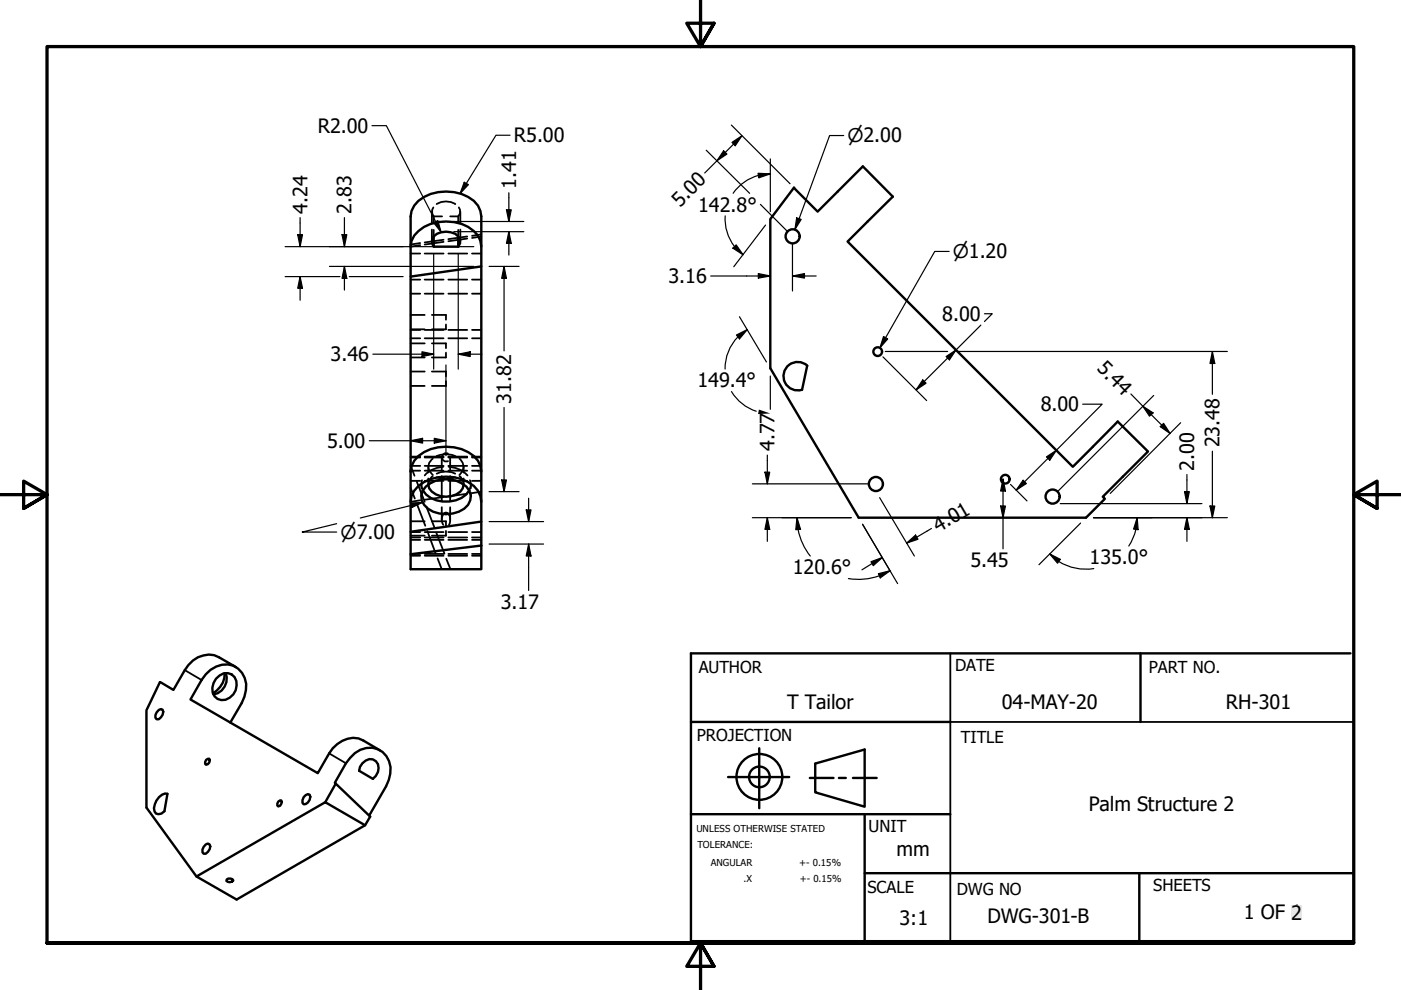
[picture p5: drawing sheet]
<svg xmlns="http://www.w3.org/2000/svg" width="297mm" height="210mm" viewBox="0 0 297 210" stroke-linecap="round" stroke-linejoin="round" font-family="sans-serif">
<!-- layer: Hidden (ANSI) -->
<g fill="none" stroke="#000" stroke-width=".38">
<path d="M87.1 53.8h2M87.1 59.3h2M89.1 52l-2 .3M89.1 51.5l-2 .4M90 53.8h4M90 59.3h4M91.6 44.9v2.5M91.6 48.7v2.5M91.9 44l-.3 .5v.7l.3 .7M91.9 45.9v1.4M91.9 48.7v1.4M91.9 45.9h1.8"/>
<path d="M92.6 43.3a3.7 3.7 0 0 1 3.9 0M94 51.3l-4 .6M94 50.8l-4 .6M95.1 53.8h4M95.1 59.3h4M95.4 45.9h1.8M97.2 45.9v1.4M97.2 48.7v1.4M97.3 44l.2 .5v.7l-.3 .7M97.6 44.9v2.5M97.6 48.7v2.5M99.1 50.6l-4 .6"/>
<path d="M99.1 50.1l-4 .6M100.1 53.8h1.9M100.1 59.3h1.9M102 50.1l-1.9 .4M102 49.7l-1.9 .3M87.1 78.8h2.9M87.1 72.8h2.9M87.1 75.8h2.9M87.1 66.8h2.9M87.1 69.8h2.9M87.1 71.7h2M87.1 69.9h2"/>
<path d="M87.1 62.3h2M90 71.7h4M90 69.9h4M90 62.3h4M91.6 66.8h3v1M91.6 72.8h3v1M91.6 78.8h3v1M94.6 68.8v1h-3M94.6 74.8v1h-3M95.1 71.7h4M95.1 69.9h4M95.1 62.3h4"/>
<path d="M100.1 71.7h1.9M100.1 69.9h1.9M100.1 62.3h1.9M87.1 81.8h2.9M87.1 98.8h2M87.1 97h2M87.1 99.8h2M87.1 96.8h2M87.1 98.7l.8 2.2M90 98.8h4M90 97h4M90 99.8h4"/>
<path d="M90 96.8h4M90.8 99v1.2M91.8 97.3a2.02 2.02 0 0 0 0 3.4M92.6 96.7a5.3 5.3 0 0 1 3.9 0M93.7 97l.2 .5 .4 .3h.7M93.7 97v2.6M94 99a5.9 5.9 0 0 0-4 1.8M94.6 80.8v1h-3M95 96.2l-.7-.1-.4 .3-.2 .6M95.1 98.8h4M95.1 97h4M95.1 99.8h4"/>
<path d="M95.1 96.8h4M95.1 99a5.8 5.8 0 0 1 4 1.8M95.4 97v2.6M97.4 97.3a2.1 2.1 0 0 1 0 3.4M98.3 99v1.2M100.1 98.8h1.9M100.1 97h1.9M100.1 99.8h1.9M100.1 96.8h1.9M87.1 102h2M87.1 117.4h2M87.1 114.5h2"/>
<path d="M87.1 110.5h2.9M87.1 113.6h2.9M87.1 112.8h2M87.1 114h2M87.1 117.8h2M87.1 103.4l.8 2.3M88.3 102l1.7 4.4M88.4 106.8l1.8 4.7M89.1 106.1l-2 .3M89.3 102.7v.8M89.3 104.4v.9M89.5 101.8l-.2 1.2 .4 1"/>
<path d="M90 102h4M90 117.4h4M90 114.5h4M90 112.8h4M90 114h4M90 117.8h4M90.4 107.5l1.7 4.4M90.6 112.6l1.7 4.7M90.8 101.4v1.3M91.6 110.5h3v1M91.8 100.9l-.8 1-.2 .8M92.5 113l1.7 4.4"/>
<path d="M92.6 101.2a5.3 5.3 0 0 0 3.9 0M92.6 100.4a4.6 4.6 0 0 1 3.9 0M92.8 118.4l.9 2.3M93.7 100.9v5.3M93.7 107.5v2.7M94 111.3a2.01 2.01 0 0 1 .2-2.6 .83 .83 0 0 1 1.2 .7 2.62 2.62 0 0 1-.2 1.9M94 105.4l-4 .6M94.6 112.6v1h-3M94.6 118.5l.9 2.2M95.1 102h4M95.1 117.4h4M95.1 114.5h4"/>
<path d="M95.1 112.8h4M95.1 114h4M95.1 117.8h4M95.4 100.9v5.3M95.4 107.5v2.7M97.4 100.9l.8 1 .1 .8M98.3 101.4v1.3M99.1 104.7l-4 .6M99.6 101.8l.2 1.2-.3 1M99.8 102.7v.8M99.8 104.4v.9M100.1 102h1.9"/>
<path d="M100.1 117.4h1.9M100.1 114.5h1.9M100.1 112.8h1.9M100.1 114h1.9M100.1 117.8h1.9M102 104.2l-1.9 .4"/>
</g>
<!-- layer: Visible (ANSI) -->
<g fill="none" stroke="#000" stroke-width=".51">
<path d="M168.3 39.8l5.1 5.1 9.5-9.6 6.4 6.4-9.6 9.5 47.8 47.8 9.5-9.6 6.4 6.3-9.6 9.6 .5 .5-4 4h-48.2l-18.8-31.7v-31.6zM87.1 52.3a5 5 0 0 1 2.8-4.2 9.8 9.8 0 0 1 10.6 .9l.8 .9 .6 1.2 .1 1.2M91.9 52.3a1.94 1.94 0 0 1 1.6-3.1 3.8 3.8 0 0 1 3.7 .9l.3 .7v.8l-.3 .7M91.9 50.1v2.2h5.3M97.2 50.1v2.2M102 56.5l-14.9 2.1M166.9 77.8a3 3 0 0 1 4.3-.3l-1.2 5.1a3 3 0 0 1-3.4-1.2 3 3 0 0 1 .3-3.6zM87.1 100v-54.1a5 5 0 0 1 2.8-4.1 9.9 9.9 0 0 1 10.6 .8l.8 1 .6 1.1 .1 1.2v69.8M87.1 100v20.7h14.9v-5M87.1 100a5 5 0 0 1 2.8-4.1 9.9 9.9 0 0 1 10.6 .8l.8 1 .6 1.1 .1 1.2M87.1 106.4a5 5 0 0 1 2.8-4.2 9.9 9.9 0 0 1 10.6 .8l.8 1 .6 1.2 .1 1.2M89.7 104a6.3 6.3 0 0 0 8.2 1.6l.9-.7 .7-.9"/>
<path d="M90.3 103.2a6.7 6.7 0 0 1 8.6 0 3.2 3.2 0 0 1-1.6 5.3 6.6 6.6 0 0 1-7.4-1.5 2.87 2.87 0 0 1 .4-3.8zM90.8 102.7a3.3 3.3 0 0 0 3.8 2.6 3.9 3.9 0 0 0 3.5-1.8l.2-.8M102 115.7l-14.9 1.8M102 110.6l-14.9 2.1M33.7 150.5l.4-.2 .4 .2a1.5 1.5 0 0 1-1.3 2 1.34 1.34 0 0 1 .5-2zM45.8 143.9a2.45 2.45 0 0 1 3.9-.4 3.2 3.2 0 0 1-2.8 4.9 2.38 2.38 0 0 1-1.6-3.6zM47.6 142.7a4.7 4.7 0 0 1-2.5 4.3M47.9 142.7a3.4 3.4 0 0 1-2.6 4.5M48.8 153.2l2.4-4.1a6.3 6.3 0 0 0 .1-6.4 4.5 4.5 0 0 0-6.7-.7l-1 1-.9 1.2-2.3 4.1 27 15.6 2.4-4.2a6.1 6.1 0 0 1 6.2-3.1l4.6 2.5M50 141.4l-3.6-2a5.5 5.5 0 0 0-7.2 2.7l-2.4 4.2-2.9-1.7-2.8 6v20.6l10.6 14.6M33.7 169l.7-.5 .6-.3 .5 .1-.6 3.7-.7 .5-.6 .1-.5-.1a2.17 2.17 0 0 1 0-2.7zM43.6 179l.5-.1 .3 .1a1.46 1.46 0 0 1-1.2 2 1.34 1.34 0 0 1 .4-2z"/>
<path d="M43.7 161.1l.4-.2h.3a.9 .9 0 0 1-.7 1.3l-.2-.2zM59 170l.6-.3a.91 .91 0 0 1-.6 1.3l-.2-.2zM64.8 168.6l.5-.2 .4 .1a1.5 1.5 0 0 1-1.3 2 1.34 1.34 0 0 1 .4-1.9zM69 170.1l2.2-3.9-.2-.2 2.3-4.2a6.2 6.2 0 0 1 5.6-3.3 4.6 4.6 0 0 1 3.8 5.6l-.3 1.3-.5 1.3-3.6 6.2M71.2 166.2l7.3 6.9-1.1 1.9-27.2 15.7-8.5-4.9 27.3-15.7 8.4 4.9M76.8 161.8a1.88 1.88 0 0 1 3.3 .2 2.77 2.77 0 0 1-1 3.1l-3-1.7 .2-.8zM48.1 186.5a.97 .97 0 0 1 1.4 .2 1 1 0 0 1-1.5 .1z"/>
<circle cx="168.1" cy="50.1" r="1.49"/>
<circle cx="186.1" cy="74.6" r=".92"/>
<circle cx="185.7" cy="102.6" r="1.49"/>
<circle cx="213.1" cy="101.6" r=".92"/>
<circle cx="223.2" cy="105.3" r="1.49"/>
</g>
<!-- layer: Visible Narrow (ANSI) -->
<path d="M39.2 142.1l3.5 2.1M69.8 159.7l3.5 2.1" fill="none" stroke="#000" stroke-width=".38"/>
<!-- layer: Border (ANSI) -->
<path d="M148.5 -.1v10l-2.9-5h5.8l-2.9 5 2.9-5M0 104.9h10l-5-2.9v5.8l5-2.9-5 2.9M297 104.9h-10l5-2.9v5.8l-5-2.9 5 2.9M10 199.9v-190h277v190h-277h277M151.4 204.9l-2.9-5 2.9 5h-5.8l2.9-5v10" fill="none" stroke="#000" stroke-width=".7"/>
<!-- layer: Title (ANSI) -->
<g fill="none" stroke="#000" stroke-width=".51">
<path d="M241.8 138.5v14.6M286.3 138.5h-139.8v61.1h140.5M146.5 153.1h55M161 158.7v12.7M146.5 172.6h55M154.4 164.8h12.9M171.7 164.9h5M172.8 161.9l10.5-3v12.1l-10.5-3zM177.9 164.9h1.4M180.8 164.9h5.1M183.3 172.6v27.3M183.3 185.1h103.5"/>
<path d="M241.6 185.1v14.8"/>
<circle cx="161" cy="164.7" r="4.9"/>
<circle cx="161" cy="164.7" r="2.19"/>
</g>
<path d="M201.5 138.5v61.1M201.5 153.1h85.3M139.3 199.9h147.5" fill="none" stroke="#000" stroke-width=".38"/>
<!-- layer: Dimension (ANSI) -->
<g fill="none" stroke="#000" stroke-width=".25">
<path d="M78.9 26.6h3l11.6 22.6M98.4 38.6l.9 .6-1.8 1.9zM108.1 28.7h-2.9l-7.7 12.4M149.7 31.8l9.2 9.2M153.4 32l.7 .7-2.1 1.4zM155.1 26.5l12.4 12.5M155.2 30.2l2.1-1.4-1.4 2.1zM157.3 28.8l-7.9 7.9M160.7 36.7l2.6 .2-2.4 .8zM160.8 37.2a9.6 9.6 0 0 0-5.4 3.8M163.3 33.7v11.2M163.3 36.9l-2.5 .3"/>
<path d="M178.9 28.7h-3l-7.4 20M60.5 52.3h40M60.5 58.6h11.6M63.1 49.8h1l-.5 2.5zM63.6 58.6l.5 2.5h-1zM63.6 46.1v6.2M63.6 58.6v5.1M69.8 56.5h30.7M72.5 49.8h1l-.5 2.5zM73 56.5l.5 2.5h-1zM73 46.1v6.2M73 56.5v5"/>
<path d="M74 58.6h11.5M91.9 47.2l.9-.4 .7 2.4zM91.9 53.9v24.4M96.2 49.1h14.9M96.2 47h14.9M97.2 53.9v24.4M103.7 56.5h6.3M106.9 56.5l.5 2.5h-1zM106.9 56.5v17.9M107.4 44.5h1l-.5 2.5zM107.9 49.1l.5 2.5h-1zM107.9 40.9v6.1"/>
<path d="M107.9 49.1v5M150.7 58.5h12.6M153.8 45.8a9.6 9.6 0 0 0 1.9 6.5M155.8 52.3l1.7 1.7M156.1 51.9l1.4 2.1-2.1-1.4zM160.8 58l2.5 .5-2.5 .5zM161.2 43.3l5.7 5.7M162.3 47.7l-6.7 8.9M168 58.5l2.6-.5v1zM168 58.5h5M168 51.7v10M168.9 46.2l1 .3-1.4 2.2z"/>
<path d="M201.2 53.3h-3l-11.6 20.5M79.1 75.1h12.8M89.5 74.6l2.4 .5-2.4 .5zM94.6 77.4v19.2M97.2 75.1l2.5-.5v1zM97.2 75.1h5M156.1 71l2.3-1.1-1.6 2zM156.5 71.4a9.6 9.6 0 0 0-2.8 6.8M156.8 67.2l5.7 9.5M158.4 69.9l-1.9 1.5M163.3 79.7v7.1M187.2 75.7l9.3 9.2"/>
<path d="M187.3 71.3l.9 .6-1.6 1.9zM187.7 74.5h13.2M200.6 75.6l2.1-1.4-1.4 2.1zM202.9 74.5h57.3M208 68.9l-13.8 13.7M208.7 66.5h1.7l-1.7 1.7M257 74.5l.6 2.6h-1.1zM257 74.5v9.1M78.3 93.4h16.3M87.1 93.4l2.5-.5v1.1zM92.1 92.9l2.5 .5-2.5 .6zM106.9 86.4v17.8"/>
<path d="M155.1 83a9.6 9.6 0 0 0 5.2 4.2M162.7 96.5v6.1M195.6 80.6l.7 .7-2.1 1.3zM221.9 96.9l2.1-1.4-1.4 2.1zM229.6 85.7h4.1l-18.2 18.2M239.8 83.5l8.3 8.4M242.3 86.1l2.2 1.4-.8 .7zM244.6 83.9l-20.3 20.2M246.7 89.8l1.4 2.1-2.1-1.4zM250.3 89.6l-14.9 15M257 95.7v14.1M71.4 111l-7.3 1.8h7.3"/>
<path d="M87.1 106.7l2.5-.2-2.3 1.1zM89.6 106.5l-13.2 3.3M103.7 115.4h11.6M103.7 110.6h11.6M103.7 104.2h6.3M106.4 101.8h1l-.5 2.4zM111.6 108.1h1l-.5 2.5zM112.1 115.4l.5 2.5h-1zM112.1 105.6v5M112.1 115.4v9.8M159.5 109.8h21M159.5 102.6h24.6"/>
<path d="M162.2 100.1h1l-.5 2.5zM162.7 109.8l.5 2.4h-1zM162.7 109.8v5M169 109.8l.7 2.4-1 .1zM169 109.8l.2 2.4M169.2 112.3a13 13 0 0 0 2.6 5.6M184.7 119.1l2.4-.9-1.9 1.7zM186.5 105.5l7.4 12.4M187.1 118.2l-4.3 2.6M192.2 115.2l1.9-1.8 .5 .9zM197.5 112l-5.3 3.2M212.2 107.3h1l-.5 2.5z"/>
<path d="M212.7 101.6l.5 2.5h-1zM212.7 101.6v14.8M214.2 102.7l3.5 3.5M216.9 101.8l.7 .7-2.1 1.4zM222.6 117.4l2.2 1.2-.6 .8zM222.6 117.4a10.6 10.6 0 0 0 9.3 3.2M224.8 106.8h30M229.1 110.9l-8.8 8.8M231.8 109.8h28.4M241.1 109.8l.2 2.5-1-.1zM241.1 109.8a10.9 10.9 0 0 1-1.1 4.9l-.7 1.1M251.1 104.2h1.1l-.5 2.6z"/>
<path d="M251.7 109.8l.5 2.4h-1.1zM251.7 100.6v6.2M251.7 109.8v5M256.5 107.3h1.1l-.6 2.5zM186.2 121.6l2.5-.6-2.1 1.5zM188.7 120.9l-5.8-9.7 7.4 12.5M188.7 121a13.1 13.1 0 0 1-8 1.8l-.8-.1"/>
</g>
<g fill="#000">
<path d="M98.4 38.6l.9 .6-1.8 1.9z" fill-rule="evenodd"/>
<path d="M153.4 32l.7 .7-2.1 1.4z" fill-rule="evenodd"/>
<path d="M155.2 30.2l2.1-1.4-1.4 2.1z" fill-rule="evenodd"/>
<path d="M160.7 36.7l2.6 .2-2.4 .8z" fill-rule="evenodd"/>
<path d="M63.1 49.8h1l-.5 2.5z" fill-rule="evenodd"/>
<path d="M72.5 49.8h1l-.5 2.5z" fill-rule="evenodd"/>
<path d="M73 56.5l.5 2.5h-1z" fill-rule="evenodd"/>
<path d="M91.9 47.2l.9-.4 .7 2.4z" fill-rule="evenodd"/>
<path d="M107.4 44.5h1l-.5 2.5z" fill-rule="evenodd"/>
<path d="M106.9 56.5l.5 2.5h-1z" fill-rule="evenodd"/>
<path d="M107.9 49.1l.5 2.5h-1z" fill-rule="evenodd"/>
<path d="M156.1 51.9l1.4 2.1-2.1-1.4z" fill-rule="evenodd"/>
<path d="M160.8 58l2.5 .5-2.5 .5z" fill-rule="evenodd"/>
<path d="M168.9 46.2l1 .3-1.4 2.2z" fill-rule="evenodd"/>
<path d="M168 58.5l2.6-.5v1z" fill-rule="evenodd"/>
<path d="M63.6 58.6l.5 2.5h-1z" fill-rule="evenodd"/>
<path d="M89.5 74.6l2.4 .5-2.4 .5z" fill-rule="evenodd"/>
<path d="M97.2 75.1l2.5-.5v1z" fill-rule="evenodd"/>
<path d="M156.1 71l2.3-1.1-1.6 2z" fill-rule="evenodd"/>
<path d="M187.3 71.3l.9 .6-1.6 1.9z" fill-rule="evenodd"/>
<path d="M200.6 75.6l2.1-1.4-1.4 2.1z" fill-rule="evenodd"/>
<path d="M257 74.5l.6 2.6h-1.1z" fill-rule="evenodd"/>
<path d="M87.1 93.4l2.5-.5v1.1z" fill-rule="evenodd"/>
<path d="M92.1 92.9l2.5 .5-2.5 .6z" fill-rule="evenodd"/>
<path d="M160.9 86.8l2.4 .9-2.6 .1z" fill-rule="evenodd"/>
<path d="M195.6 80.6l.7 .7-2.1 1.3z" fill-rule="evenodd"/>
<path d="M221.9 96.9l2.1-1.4-1.4 2.1z" fill-rule="evenodd"/>
<path d="M242.3 86.1l2.2 1.4-.8 .7z" fill-rule="evenodd"/>
<path d="M246.7 89.8l1.4 2.1-2.1-1.4z" fill-rule="evenodd"/>
<path d="M87.1 106.7l2.5-.2-2.3 1.1z" fill-rule="evenodd"/>
<path d="M106.4 101.8h1l-.5 2.4z" fill-rule="evenodd"/>
<path d="M111.6 108.1h1l-.5 2.5z" fill-rule="evenodd"/>
<path d="M112.1 115.4l.5 2.5h-1z" fill-rule="evenodd"/>
<path d="M162.2 100.1h1l-.5 2.5z" fill-rule="evenodd"/>
<path d="M162.7 109.8l.5 2.4h-1z" fill-rule="evenodd"/>
<path d="M169 109.8l.7 2.4-1 .1z" fill-rule="evenodd"/>
<path d="M184.7 119.1l2.4-.9-1.9 1.7z" fill-rule="evenodd"/>
<path d="M192.2 115.2l1.9-1.8 .5 .9z" fill-rule="evenodd"/>
<path d="M212.2 107.3h1l-.5 2.5z" fill-rule="evenodd"/>
<path d="M212.7 101.6l.5 2.5h-1z" fill-rule="evenodd"/>
<path d="M216.9 101.8l.7 .7-2.1 1.4z" fill-rule="evenodd"/>
<path d="M222.6 117.4l2.2 1.2-.6 .8z" fill-rule="evenodd"/>
<path d="M241.1 109.8l.2 2.5-1-.1z" fill-rule="evenodd"/>
<path d="M251.1 104.2h1.1l-.5 2.6z" fill-rule="evenodd"/>
<path d="M251.7 109.8l.5 2.4h-1.1z" fill-rule="evenodd"/>
<path d="M256.5 107.3h1.1l-.6 2.5z" fill-rule="evenodd"/>
<path d="M186.2 121.6l2.5-.6-2.1 1.5z" fill-rule="evenodd"/>
</g>
<!-- layer: Symbol (ANSI) -->
<path d="M273.7 191.9h2.3v3.1h-2.3z" fill-rule="evenodd" fill="#ebeadb"/>
<g font-size="4.2">
<text x="67.4" y="28.2">R2.00</text>
<text x="109" y="30.2">R5.00</text>
<text x="109.4" y="40" transform="rotate(-90 109.4 40)">1.41</text>
<text x="65.2" y="45.4" transform="rotate(-90 65.2 45.4)">4.24</text>
<text x="74.5" y="45.4" transform="rotate(-90 74.5 45.4)">2.83</text>
<text x="144.2" y="44" transform="rotate(-45 144.2 44)">5.00</text>
<text x="148" y="44.9">142.8°</text>
<text x="141.7" y="60">3.16</text>
<text x="199.8" y="68">8.00</text>
<text x="70.1" y="76.6">3.46</text>
<text x="147.9" y="82.1">149.4°</text>
<text x="232.4" y="78.3" transform="rotate(45 232.4 78.3)">5.44</text>
<text x="108.4" y="85.6" transform="rotate(-90 108.4 85.6)">31.82</text>
<text x="220.7" y="87.2">8.00</text>
<text x="69.3" y="95">5.00</text>
<text x="164.2" y="95.7" transform="rotate(-90 164.2 95.7)">4.77</text>
<text x="258.6" y="94.8" transform="rotate(-90 258.6 94.8)">23.48</text>
<text x="253.2" y="99.9" transform="rotate(-90 253.2 99.9)">2.00</text>
<text x="198.9" y="112.9" transform="rotate(-31 198.9 112.9)">4.01</text>
<text x="231" y="119.7">135.0°</text>
<text x="168.1" y="121.8">120.6°</text>
<text x="205.7" y="120.2">5.45</text>
<text x="106.2" y="129.1">3.17</text>
<text x="166.9" y="150.3">T Tailor</text>
<text x="212.4" y="150.3">04-MAY-20</text>
<text x="259.9" y="150.4">RH-301</text>
<text x="230.8" y="171.9">Palm Structure 2</text>
<text x="190.1" y="181.5">mm</text>
<text x="190.7" y="196.2">3:1</text>
<text x="209.4" y="195.7">DWG-301-B</text>
<text x="263.7" y="194.9">1 OF 2</text>
<text x="273.7" y="194.9">1</text>
</g>
<g font-size="4">
<text x="179.7" y="30.2">⌀2.00</text>
<text x="202" y="54.8">⌀1.20</text>
<text x="72.2" y="114.3">⌀7.00</text>
</g>
<g font-size="3.5">
<text x="148.1" y="142.8">AUTHOR</text>
<text x="202.5" y="142.2">DATE</text>
<text x="243.6" y="142.8">PART NO.</text>
<text x="147.8" y="157.2">PROJECTION</text>
<text x="203.7" y="157.5">TITLE</text>
<text x="184.1" y="176.4">UNIT</text>
<text x="184" y="189.3">SCALE</text>
<text x="202.9" y="189.7">DWG NO</text>
<text x="244.5" y="188.9">SHEETS</text>
</g>
<g font-size="2">
<text x="147.6" y="176.4">UNLESS OTHERWISE STATED</text>
<text x="147.9" y="179.9">TOLERANCE:</text>
<text x="150.7" y="183.6">ANGULAR</text>
<text x="169.4" y="183.7">+- 0.15%</text>
<text x="157.6" y="187">.X</text>
<text x="169.5" y="187">+- 0.15%</text>
</g>
</svg>
